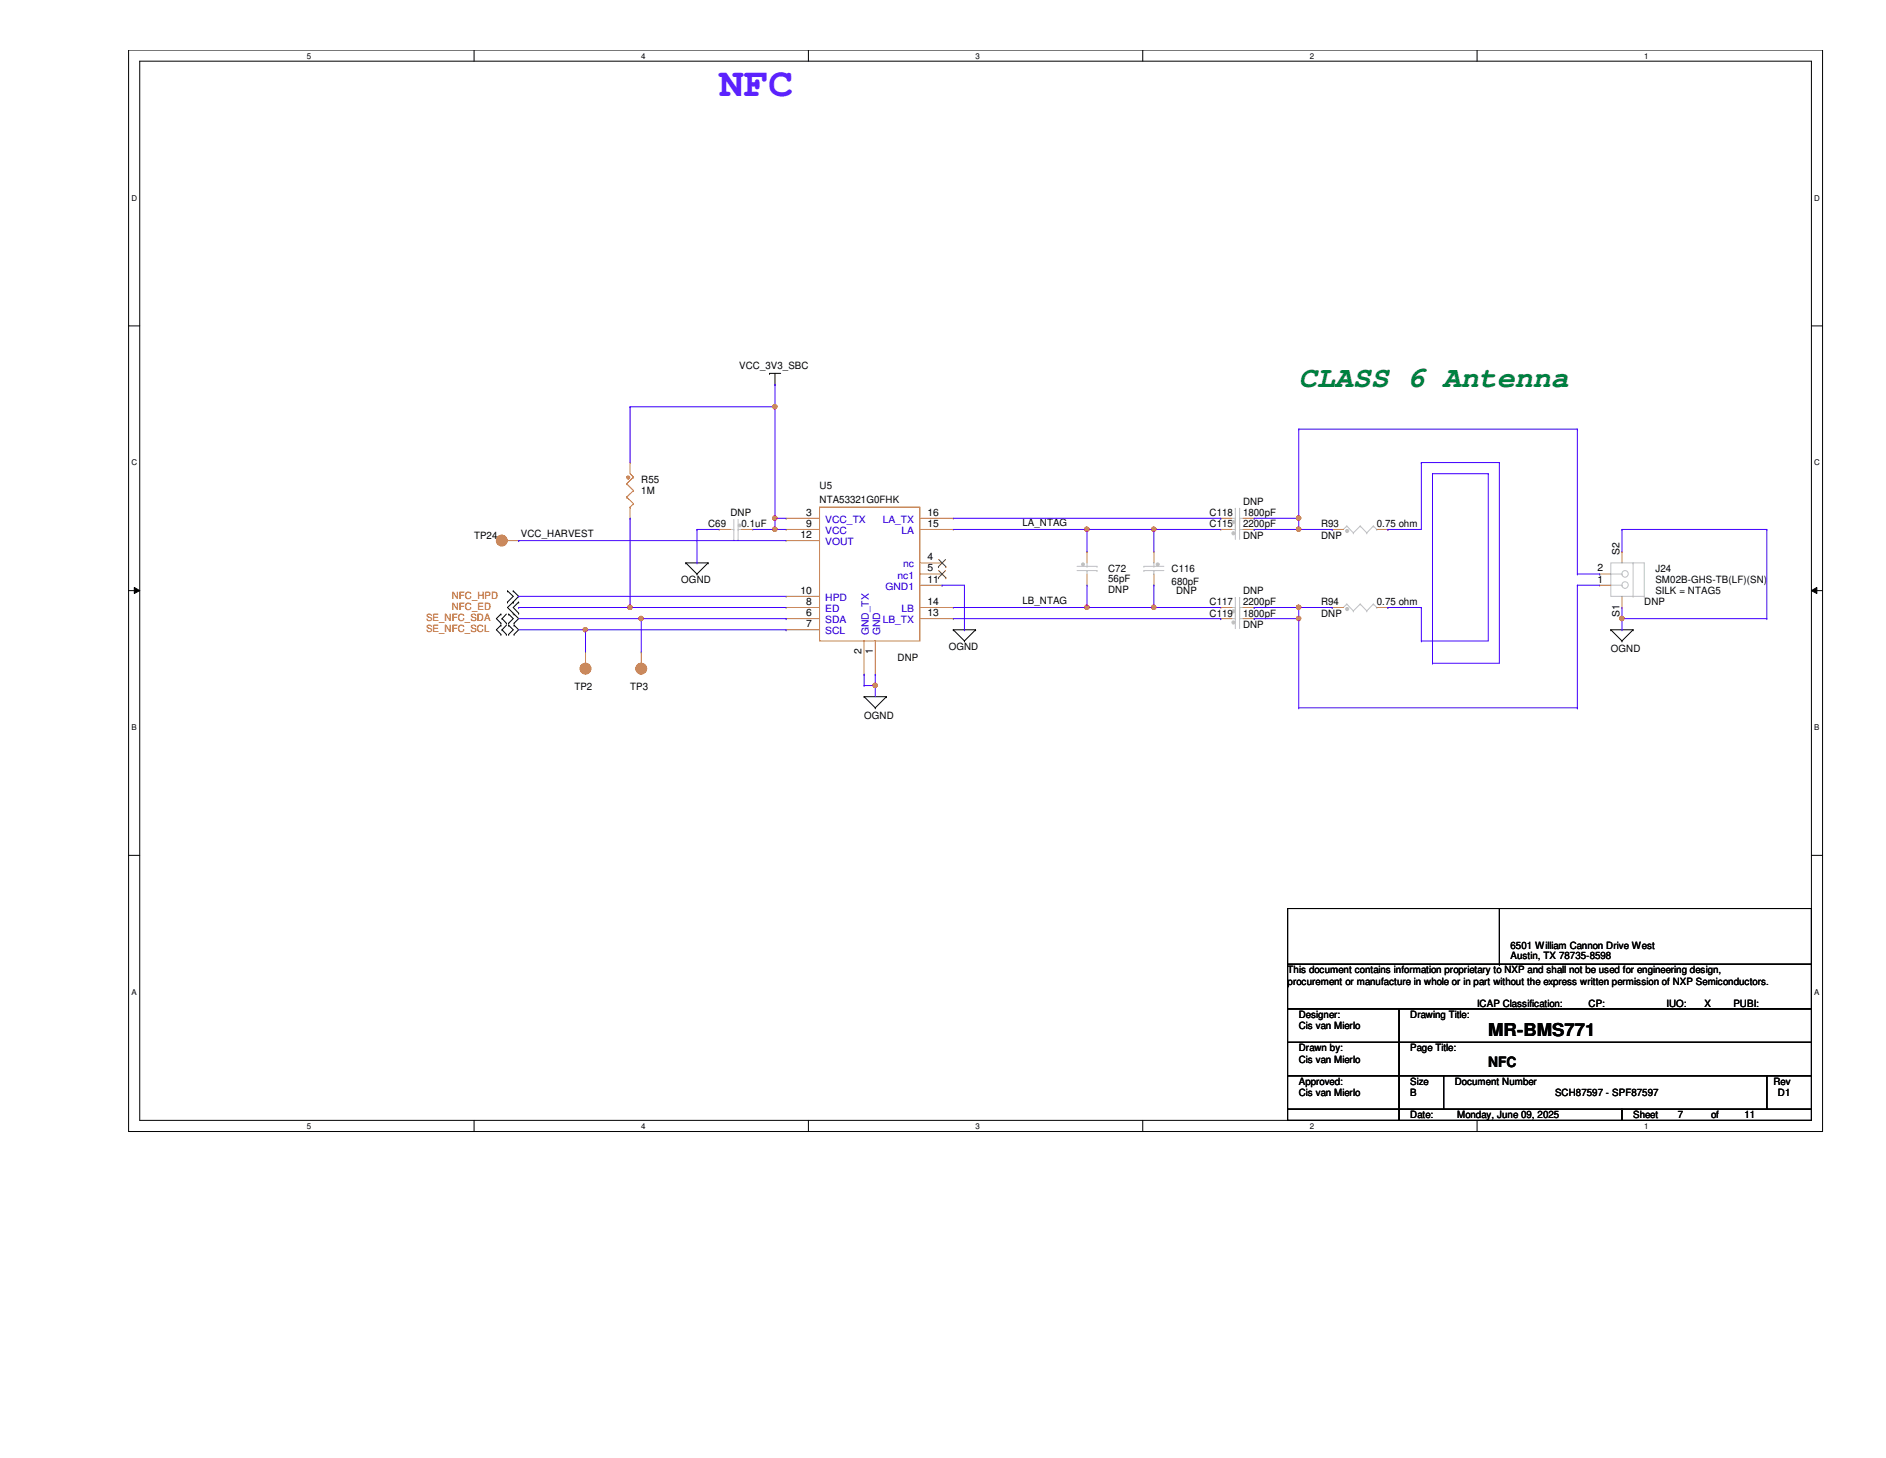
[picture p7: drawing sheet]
<svg xmlns="http://www.w3.org/2000/svg" width="279mm" height="216mm" viewBox="0 0 279 216" stroke-linecap="round" stroke-linejoin="round" font-family="sans-serif">
<path d="M19.1 7.4h250.9v160.2h-250.9zM20.7 9.1h247.7v156.8h-247.7z" fill="none" stroke="#000" stroke-width=".15"/>
<g fill="#fff">
<path d="M45.5 7.6h.6v1.3h-.6z"/>
<path d="M45.5 166.1h.6v1.3h-.6z"/>
</g>
<path d="M70.2 7.4v1.7M70.2 165.9v1.7" fill="none" stroke="#000" stroke-width=".15"/>
<g fill="#fff">
<path d="M95 7.6h.6v1.3h-.6z"/>
<path d="M95 166.1h.6v1.3h-.6z"/>
</g>
<path d="M119.8 7.4v1.7M119.8 165.9v1.7" fill="none" stroke="#000" stroke-width=".15"/>
<g fill="#fff">
<path d="M144.5 7.6h.6v1.3h-.6z"/>
<path d="M144.5 166.1h.6v1.3h-.6z"/>
</g>
<path d="M169.3 7.4v1.7M169.3 165.9v1.7" fill="none" stroke="#000" stroke-width=".15"/>
<g fill="#fff">
<path d="M194.1 7.6h.5v1.3h-.5z"/>
<path d="M194.1 166.1h.5v1.3h-.5z"/>
</g>
<path d="M218.8 7.4v1.7M218.8 165.9v1.7" fill="none" stroke="#000" stroke-width=".15"/>
<g fill="#fff">
<path d="M243.6 7.6h.6v1.3h-.6z"/>
<path d="M243.6 166.1h.6v1.3h-.6z"/>
<path d="M19.5 28.7h.8v1.3h-.8z"/>
<path d="M268.8 28.7h.8v1.3h-.8z"/>
<path d="M19.5 67.9h.8v1.3h-.8z"/>
<path d="M268.8 67.9h.8v1.3h-.8z"/>
</g>
<path d="M19.1 48.3h1.6M268.4 48.3h1.6" fill="none" stroke="#000" stroke-width=".15"/>
<g fill="#fff">
<path d="M19.5 107.1h.7v1.3h-.7z"/>
<path d="M268.8 107.1h.7v1.3h-.7z"/>
</g>
<path d="M19.1 87.5h1.6M19.9 87l.8 .5-.8 .4zM268.4 87.5l.8-.5v.9zM268.4 87.5h1.6" fill="none" stroke="#000" stroke-width=".15"/>
<path d="M19.9 87l.8 .5-.8 .4zM268.4 87.5l.8-.5v.9z" fill="#000"/>
<g fill="#fff">
<path d="M19.5 146.3h.7v1.3h-.7z"/>
<path d="M268.8 146.3h.7v1.3h-.7z"/>
</g>
<g fill="none" stroke="#000" stroke-width=".15">
<path d="M114 55.3h.1M114 55.3h1.7M114.8 56.9h.1M114.8 55.3v1.6M74.2 92.6h.1M74.2 93.9h.1M74.2 90.9h.1M74.2 92.3h.1M74.2 92.6l-.7 .7 .7 .6M74.2 90.9l-.7 .7 .7 .7M74.4 93.3h.1M74.4 91.6h.1"/>
<path d="M74.4 93.3l.6 .6M74.4 91.6l.6 .7M75 93.9h.1M75 92.3h.1M75 92.6l-.6 .7M75 90.9l-.6 .7M75.2 87.5h.1M75.2 89.2h.1M75.2 87.5l.8 .8-.8 .9M75.4 93.9h.1M75.4 92.6h.1M75.4 92.3h.1"/>
<path d="M75.4 90.9h.1M75.4 92.6l.6 .7-.6 .6M75.4 90.9l.6 .7-.6 .7M76 89.2h.1M76 90.8h.1M76 87.5h.1M76 89.2l-.8 .8 .8 .8M76 87.5l.8 .8-.8 .9M76.2 93.9h.1M76.2 92.6h.1M76.2 92.3h.1M76.2 90.9h.1"/>
<path d="M76.2 90.9l.6 .7-.6 .7M76.2 92.6l.6 .7-.6 .6M76.8 89.2h.1M76.8 90.8h.1M76.8 89.2l-.8 .8 .8 .8M101.6 83.4h.1M101.6 83.4h3.3M101.6 83.4l1.7 1.6M103.3 85h.1M104.9 83.4h.1M104.9 83.4l-1.6 1.6M141.2 93.3h.1"/>
<path d="M141.2 93.3h3.3M141.2 93.3l1.7 1.6M142.9 94.9h.1M144.5 93.3h.1M144.5 93.3l-1.6 1.6M238.6 93.3h.1M238.6 93.3h3.3M238.6 93.3l1.7 1.6M240.3 94.9h.1M241.9 93.3h.1M241.9 93.3l-1.6 1.6M128 103.2h.1"/>
<path d="M128 103.2h3.3M128 103.2l1.7 1.6M129.7 104.8h.1M131.3 103.2h.1M131.3 103.2l-1.6 1.6M19.1 126.7h1.6M190.8 134.5h77.6v8.3h-77.6zM222.1 134.5v8.3M268.4 126.7h1.6M190.8 149.4h16.5v4.9h-16.5zM190.8 154.3h16.5v5h-16.5zM190.8 159.3h16.5v5h-16.5z"/>
<path d="M190.8 142.8h77.6v6.6h-77.6zM207.3 149.4h61.1v4.9h-61.1zM207.3 154.3h61.1v5h-61.1zM207.3 159.3h6.6v5h-6.6zM213.9 159.3h47.8v5h-47.8zM222.1 142.8h.1M261.7 159.3h6.7v5h-6.7zM190.8 164.3h16.5v1.6h-16.5zM207.3 164.3h33v1.6h-33zM240.3 164.3h28.1v1.6h-28.1z"/>
</g>
<circle cx="74.3" cy="80" r=".81" fill="#cc8006"/>
<g fill="none" stroke="#cc8006" stroke-width=".15">
<path d="M92.8 71.6h.1M92.8 73.6h.1M92.8 71.6l1.1 1M92.8 73.6l1.1 1M93.3 75.1h.1M93.3 70.1l.6 .6M93.9 70.7h.1M93.9 72.6h.1M93.9 74.6h.1M93.9 70.7l-1.1 .9M93.9 72.6l-1.1 1M93.9 74.6l-.6 .5"/>
<circle cx="74.3" cy="80" r=".81"/>
</g>
<path d="M75.2 80.1h1.6M76.8 80.1h.1" fill="none" stroke="#a84" stroke-width=".15"/>
<path d="M92.9 70.5h.3l.1 .2-.1 .2-.2 .1-.1-.1z" fill-rule="evenodd" fill="#cc8006"/>
<path d="M92.9 70.5h.3l.1 .2-.1 .2-.2 .1-.1-.1z" fill="none" stroke="#cc8006" stroke-width=".15"/>
<path d="M93.3 68.5h.1M93.3 76.7h.1M93.3 68.5v1.6M93.3 75.1v1.6" fill="none" stroke="#a84" stroke-width=".15"/>
<circle cx="86.7" cy="99" r=".81" fill="#cc8006"/>
<circle cx="86.7" cy="99" r=".81" fill="none" stroke="#cc8006" stroke-width=".15"/>
<path d="M86.7 96.6h.1M86.7 96.6v1.6" fill="none" stroke="#a84" stroke-width=".15"/>
<path d="M183 88.5h.1M183 88.5v2.9M183.6 88.5h.1M183.6 90h.1M183.6 88.5v2.9M183.6 90h.6" fill="none" stroke="#c0c0c0" stroke-width=".15"/>
<path d="M182.6 90.4h.3l.1 .1-.1 .2-.2 .1-.1-.1z" fill-rule="evenodd" fill="#c0c0c0"/>
<g fill="none" stroke="#c0c0c0" stroke-width=".15">
<path d="M182.5 90h.5M182.6 90.4h.3l.1 .1-.1 .2-.2 .1-.1-.1zM183 90h.1M199.5 89.4h.1M199.5 89.4l-.5 .6M199.5 89.4l1 1.1M200.5 90.5h.1M201.5 89.4h.1M201.5 89.4l-1 1.1M201.5 89.4l1 1.1M202.5 90.5h.1M203.5 89.4h.1"/>
<path d="M203.5 89.4l-1 1.1M203.5 89.4l.5 .6M204 90h.1"/>
</g>
<path d="M180.8 90h.1M180.8 90h1.7M184.2 90h1.6M185.8 90h.1" fill="none" stroke="#a84" stroke-width=".15"/>
<path d="M199.4 90h.3l.1 .2-.1 .1-.1 .1-.2-.1z" fill-rule="evenodd" fill="#c0c0c0"/>
<path d="M159.6 84.5h2.9M159.6 83.9h2.9M161 84.5h.1M161 84.5v.5M162.5 84.5h.1M162.5 83.9h.1M199.4 90h.3l.1 .2-.1 .1-.1 .1-.2-.1z" fill="none" stroke="#c0c0c0" stroke-width=".15"/>
<path d="M197.4 90h.1M197.4 90h1.6M204 90h1.6M205.6 90h.1" fill="none" stroke="#a84" stroke-width=".15"/>
<path d="M160.3 83.4h.3l.1 .2-.1 .1-.2 .1-.1-.1z" fill-rule="evenodd" fill="#c0c0c0"/>
<g fill="none" stroke="#c0c0c0" stroke-width=".15">
<path d="M199.5 77.9h.1M199.5 77.9l-.5 .5M199.5 77.9l1 1M200.5 78.9h.1M201.5 77.9h.1M201.5 77.9l-1 1M201.5 77.9l1 1M202.5 78.9h.1M203.5 77.9h.1M203.5 77.9l-1 1M203.5 77.9l.5 .5M204 78.4h.1"/>
<path d="M160.3 83.4h.3l.1 .2-.1 .1-.2 .1-.1-.1zM161 83.9h.1M161 83.4v.5M238.6 83.4h3.3v4.9h-3.3zM238.6 85h1.7M238.6 86.7h1.7M240.3 85h.1M240.3 86.7h.1M241.9 83.4h.1M241.9 88.3h.1M241.9 83.4h1.7v4.9M241.9 88.3h1.7"/>
<path d="M243.6 88.3h.1"/>
<circle cx="240.7" cy="85" r=".48"/>
<circle cx="240.7" cy="86.6" r=".48"/>
</g>
<g fill="none" stroke="#a84" stroke-width=".15">
<path d="M116.5 78.4h.1M116.5 76.7h.1M116.5 78.4h4.9M116.5 76.7h4.9M136.3 78.4h4.9M136.3 76.7h4.9M141.2 78.4h.1M141.2 76.7h.1M116.5 80.1h.1M116.5 93.3h.1M116.5 91.6h.1M116.5 90h.1"/>
<path d="M116.5 88.3h.1M116.5 80.1h4.9M116.5 90h4.9M116.5 93.3h4.9M116.5 91.6h4.9M116.5 88.3h4.9M128 99.9h.1M128 94.9v5M129.7 99.9h.1M129.7 94.9v5M136.3 85h3.3M136.3 86.7h3.3"/>
<path d="M136.3 90h4.9M136.3 91.6h4.9M136.3 83.4h3.3M139.6 83.4h.1M139.6 85h.1M139.6 86.7h.1M141.2 90h.1M141.2 91.6h.1M161 81.7h.1M161 86.7h.1M161 81.7v1.7M161 85v1.7"/>
<path d="M237 85h.1M237 86.7h.1M237 85h1.6M237 86.7h1.6M240.3 90h.1M240.3 81.7h.1M240.3 81.7v1.7M240.3 88.3v1.7"/>
</g>
<path d="M121.4 75.1h14.9v19.8h-14.9z" fill="none" stroke="#cc8006" stroke-width=".15"/>
<path d="M139 83.9h.1M139 85.6h.1M139.1 82.8l1 1.1M139.1 84.5l1 1.1M140.1 82.8l-1.1 1.1M140.1 84.5l-1.1 1.1M140.1 83.9h.1M140.1 85.6h.1" fill="none" stroke="#804000" stroke-width=".15"/>
<path d="M199.4 78.5h.3l.1 .1-.1 .2-.1 .1-.2-.1z" fill-rule="evenodd" fill="#c0c0c0"/>
<path d="M199.4 78.5h.3l.1 .1-.1 .2-.1 .1-.2-.1zM183 90.1h.1M183 90.1v3M183.6 90.1h.1M183.6 91.6h.1M183.6 90.1v3M183.6 91.6h.6" fill="none" stroke="#c0c0c0" stroke-width=".15"/>
<path d="M197.4 78.4h.1M197.4 78.4h1.6M204 78.4h1.6M205.6 78.4h.1" fill="none" stroke="#a84" stroke-width=".15"/>
<path d="M182.6 92h.3l.1 .2-.1 .1-.2 .1-.1-.1z" fill-rule="evenodd" fill="#c0c0c0"/>
<path d="M108.2 78.4h.5M108.7 79.9h.1M108.7 78.4h.1M108.7 76.9v3M109.3 79.9h.1M109.3 76.9v3M182.5 91.6h.5M182.6 92h.3l.1 .2-.1 .1-.2 .1-.1-.1zM183 91.6h.1" fill="none" stroke="#c0c0c0" stroke-width=".15"/>
<path d="M180.8 91.6h.1M180.8 91.6h1.7M184.2 91.6h1.6M185.8 91.6h.1" fill="none" stroke="#a84" stroke-width=".15"/>
<path d="M109.4 77.7h.3l.1 .1-.1 .1-.1 .1-.2-.1z" fill-rule="evenodd" fill="#c0c0c0"/>
<path d="M109.3 78.4h.1M109.3 78.4h.6M109.4 77.7h.3l.1 .1-.1 .1-.1 .1-.2-.1zM183 76.9h.1M183 76.9v3M183.6 76.9h.1M183.6 78.4h.1M183.6 78.4h.6M183.6 76.9v3" fill="none" stroke="#c0c0c0" stroke-width=".15"/>
<path d="M106.6 78.4h.1M106.6 78.4h1.6M109.9 78.4h1.6M111.5 78.4h.1" fill="none" stroke="#a84" stroke-width=".15"/>
<path d="M182.6 78.8h.3l.1 .2-.1 .1-.2 .1-.1-.1z" fill-rule="evenodd" fill="#c0c0c0"/>
<path d="M182.5 78.4h.5M182.6 78.8h.3l.1 .2-.1 .1-.2 .1-.1-.1zM183 78.4h.1" fill="none" stroke="#c0c0c0" stroke-width=".15"/>
<path d="M180.8 78.4h.1M180.8 78.4h1.7M184.2 78.4h1.6M185.8 78.4h.1" fill="none" stroke="#a84" stroke-width=".15"/>
<circle cx="95" cy="99" r=".81" fill="#cc8006"/>
<circle cx="95" cy="99" r=".81" fill="none" stroke="#cc8006" stroke-width=".15"/>
<path d="M95 96.6h.1M95 96.6v1.6" fill="none" stroke="#a84" stroke-width=".15"/>
<path d="M169.5 84.5h.1M169.5 83.9h.1M169.5 84.5h2.9M169.5 83.9h2.9M170.9 84.5h.1M170.9 84.5v.5" fill="none" stroke="#c0c0c0" stroke-width=".15"/>
<path d="M171.3 83.4h.4v.2v.1l-.2 .1-.2-.1z" fill-rule="evenodd" fill="#c0c0c0"/>
<path d="M183 75.3h.1M183 75.3v2.9M183.6 75.3h.1M183.6 76.7h.1M183.6 75.3v2.9M183.6 76.7h.6M170.9 83.9h.1M170.9 83.4v.5M171.3 83.4h.4v.2v.1l-.2 .1-.2-.1z" fill="none" stroke="#c0c0c0" stroke-width=".15"/>
<path d="M170.9 81.7h.1M170.9 86.7h.1M170.9 81.7v1.7M170.9 85v1.7" fill="none" stroke="#a84" stroke-width=".15"/>
<path d="M182.6 77.1h.3l.1 .2-.1 .2-.2 .1-.1-.1z" fill-rule="evenodd" fill="#c0c0c0"/>
<path d="M182.5 76.7h.5M182.6 77.1h.3l.1 .2-.1 .2-.2 .1-.1-.1zM183 76.7h.1" fill="none" stroke="#c0c0c0" stroke-width=".15"/>
<path d="M180.8 76.7h.1M180.8 76.7h1.7M184.2 76.7h1.6M185.8 76.7h.1" fill="none" stroke="#a84" stroke-width=".15"/>
<path d="M141.2 78.4h19.8M161 78.4h.1" fill="none" stroke="#4200ff" stroke-width=".15"/>
<circle cx="161" cy="78.4" r=".32" fill="#f00"/>
<circle cx="161" cy="78.4" r=".32" fill="none" stroke="#f00" stroke-width=".15"/>
<path d="M170.9 78.4h.1M170.9 78.4h9.9" fill="none" stroke="#4200ff" stroke-width=".15"/>
<circle cx="170.9" cy="78.4" r=".32" fill="#f00"/>
<circle cx="170.9" cy="78.4" r=".32" fill="none" stroke="#f00" stroke-width=".15"/>
<path d="M161 78.4h.1M161 78.4v3.3M161 78.4h9.9M170.9 78.4h.1M170.9 78.4v3.3M141.2 90h19.8M161 90h.1" fill="none" stroke="#4200ff" stroke-width=".15"/>
<circle cx="161" cy="89.9" r=".32" fill="#f00"/>
<circle cx="161" cy="89.9" r=".32" fill="none" stroke="#f00" stroke-width=".15"/>
<path d="M170.9 90h.1M170.9 86.7h.1M170.9 90h9.9M170.9 86.7v3.3" fill="none" stroke="#4200ff" stroke-width=".15"/>
<circle cx="170.9" cy="89.9" r=".32" fill="#f00"/>
<circle cx="170.9" cy="89.9" r=".32" fill="none" stroke="#f00" stroke-width=".15"/>
<path d="M185.8 78.4h.1M185.8 76.7h.1M185.8 78.4h11.6M185.8 76.7h6.6v1.7M192.4 78.4h.1M197.4 78.4h.1M233.7 63.5v21.5M161 90h.1M161 86.7v3.3M161 90h9.9M170.9 90h.1M233.7 85h.1" fill="none" stroke="#4200ff" stroke-width=".15"/>
<circle cx="192.4" cy="78.4" r=".32" fill="#f00"/>
<circle cx="192.4" cy="78.4" r=".32" fill="none" stroke="#f00" stroke-width=".15"/>
<path d="M192.4 63.5h.1M192.4 63.5v13.2" fill="none" stroke="#4200ff" stroke-width=".15"/>
<circle cx="192.4" cy="76.7" r=".32" fill="#f00"/>
<circle cx="192.4" cy="76.7" r=".32" fill="none" stroke="#f00" stroke-width=".15"/>
<path d="M192.4 63.5h41.3M233.7 63.5h.1M185.8 90h.1M185.8 91.6h.1M185.8 90h6.6M185.8 91.6h6.6M233.7 85h3.3M237 85h.1" fill="none" stroke="#4200ff" stroke-width=".15"/>
<circle cx="192.4" cy="91.6" r=".32" fill="#f00"/>
<circle cx="192.4" cy="91.6" r=".32" fill="none" stroke="#f00" stroke-width=".15"/>
<path d="M192.4 90h.1M192.4 90v1.6M192.4 90h5M197.4 90h.1" fill="none" stroke="#4200ff" stroke-width=".15"/>
<circle cx="192.4" cy="89.9" r=".32" fill="#f00"/>
<circle cx="192.4" cy="89.9" r=".32" fill="none" stroke="#f00" stroke-width=".15"/>
<g fill="none" stroke="#4200ff" stroke-width=".15">
<path d="M93.3 76.7h.1M93.3 76.7v13.3M141.2 76.7h39.6M180.8 76.7h.1M205.6 78.4h.1M210.6 68.5h.1M210.6 68.5v9.9h-5M210.6 68.5h11.5M212.2 70.1h.1M212.2 70.1h8.3M212.2 70.1v28.1M220.5 70.1h.1"/>
<path d="M220.5 70.1v24.8h-9.9M222.1 68.5h.1M222.1 68.5v29.7h-9.9M141.2 91.6h39.6M180.8 91.6h.1M192.4 91.6v13.2M205.6 90h.1M205.6 90h5M210.6 90h.1M210.6 94.9h.1M210.6 90v4.9M212.2 98.2h.1"/>
<path d="M233.7 86.7h.1M233.7 86.7v18.1M233.7 86.7h3.3M192.4 104.8h.1M192.4 104.8h41.3M233.7 104.8h.1"/>
</g>
<circle cx="93.3" cy="89.9" r=".32" fill="#f00"/>
<circle cx="93.3" cy="89.9" r=".32" fill="none" stroke="#f00" stroke-width=".15"/>
<path d="M103.3 78.4h.1M103.3 78.4h3.3M76.8 90h.1M76.8 88.3h.1M76.8 90h39.7M76.8 88.3h39.7M93.3 90h.1M128 99.9h.1M128 99.9v1.6M129.7 99.9h.1M129.7 99.9v1.6h-1.7M128 101.5h.1" fill="none" stroke="#4200ff" stroke-width=".15"/>
<circle cx="129.6" cy="101.5" r=".32" fill="#f00"/>
<circle cx="129.6" cy="101.5" r=".32" fill="none" stroke="#f00" stroke-width=".15"/>
<g fill="none" stroke="#4200ff" stroke-width=".15">
<path d="M240.3 78.4h.1M240.3 78.4v3.3M240.3 78.4h21.4M261.7 78.4h.1M261.7 78.4v13.2M139.6 86.7h.1M139.6 86.7h3.3M240.3 91.6h.1M240.3 90v1.6M240.3 91.6h21.4M261.7 91.6h.1M129.7 101.5h.1"/>
<path d="M129.7 101.5v1.7"/>
</g>
<circle cx="240.3" cy="91.6" r=".32" fill="#f00"/>
<circle cx="240.3" cy="91.6" r=".32" fill="none" stroke="#f00" stroke-width=".15"/>
<path d="M103.3 78.4v5M76.8 93.3h9.9M86.7 93.3h.1M103.3 83.4h.1M142.9 93.3h.1M142.9 86.7v6.6M240.3 93.3h.1M240.3 91.6v1.7" fill="none" stroke="#4200ff" stroke-width=".15"/>
<circle cx="86.7" cy="93.2" r=".32" fill="#f00"/>
<circle cx="86.7" cy="93.2" r=".32" fill="none" stroke="#f00" stroke-width=".15"/>
<path d="M76.8 91.6h18.2M86.7 93.3h.1M86.7 93.3v3.3M86.7 93.3h29.8M95 91.6h.1M116.5 93.3h.1" fill="none" stroke="#4200ff" stroke-width=".15"/>
<circle cx="95" cy="91.6" r=".32" fill="#f00"/>
<circle cx="95" cy="91.6" r=".32" fill="none" stroke="#f00" stroke-width=".15"/>
<path d="M114.8 56.9h.1M114.8 56.9v19.8M114.8 60.2h.1M95 91.6h.1M95 91.6v5M95 91.6h21.5M116.5 91.6h.1" fill="none" stroke="#4200ff" stroke-width=".15"/>
<circle cx="114.8" cy="76.7" r=".32" fill="#f00"/>
<circle cx="114.8" cy="76.7" r=".32" fill="none" stroke="#f00" stroke-width=".15"/>
<path d="M93.3 60.2h.1M93.3 60.2v8.3M93.3 60.2h21.5" fill="none" stroke="#4200ff" stroke-width=".15"/>
<circle cx="114.8" cy="60.2" r=".32" fill="#f00"/>
<circle cx="114.8" cy="60.2" r=".32" fill="none" stroke="#f00" stroke-width=".15"/>
<path d="M111.5 78.4h5M114.8 76.7h.1M114.8 78.4h.1M114.8 76.7h1.7M114.8 76.7v1.7" fill="none" stroke="#4200ff" stroke-width=".15"/>
<circle cx="114.8" cy="78.4" r=".32" fill="#f00"/>
<circle cx="114.8" cy="78.4" r=".32" fill="none" stroke="#f00" stroke-width=".15"/>
<path d="M76.8 80.1h.1M76.8 80.1h39.7" fill="none" stroke="#4200ff" stroke-width=".15"/>
<circle cx="161" cy="78.4" r=".32" fill="#f00"/>
<circle cx="161" cy="78.4" r=".32" fill="none" stroke="#f00" stroke-width=".15"/>
<circle cx="170.9" cy="78.4" r=".32" fill="#f00"/>
<circle cx="170.9" cy="78.4" r=".32" fill="none" stroke="#f00" stroke-width=".15"/>
<circle cx="161" cy="89.9" r=".32" fill="#f00"/>
<circle cx="161" cy="89.9" r=".32" fill="none" stroke="#f00" stroke-width=".15"/>
<circle cx="170.9" cy="89.9" r=".32" fill="#f00"/>
<circle cx="170.9" cy="89.9" r=".32" fill="none" stroke="#f00" stroke-width=".15"/>
<circle cx="192.4" cy="78.4" r=".32" fill="#f00"/>
<circle cx="192.4" cy="78.4" r=".32" fill="none" stroke="#f00" stroke-width=".15"/>
<circle cx="192.4" cy="76.7" r=".32" fill="#f00"/>
<circle cx="192.4" cy="76.7" r=".32" fill="none" stroke="#f00" stroke-width=".15"/>
<circle cx="192.4" cy="91.6" r=".32" fill="#f00"/>
<circle cx="192.4" cy="91.6" r=".32" fill="none" stroke="#f00" stroke-width=".15"/>
<circle cx="192.4" cy="89.9" r=".32" fill="#f00"/>
<circle cx="192.4" cy="89.9" r=".32" fill="none" stroke="#f00" stroke-width=".15"/>
<circle cx="93.3" cy="89.9" r=".32" fill="#f00"/>
<circle cx="93.3" cy="89.9" r=".32" fill="none" stroke="#f00" stroke-width=".15"/>
<circle cx="129.6" cy="101.5" r=".32" fill="#f00"/>
<circle cx="129.6" cy="101.5" r=".32" fill="none" stroke="#f00" stroke-width=".15"/>
<circle cx="240.3" cy="91.6" r=".32" fill="#f00"/>
<circle cx="240.3" cy="91.6" r=".32" fill="none" stroke="#f00" stroke-width=".15"/>
<circle cx="86.7" cy="93.2" r=".32" fill="#f00"/>
<circle cx="86.7" cy="93.2" r=".32" fill="none" stroke="#f00" stroke-width=".15"/>
<circle cx="95" cy="91.6" r=".32" fill="#f00"/>
<circle cx="95" cy="91.6" r=".32" fill="none" stroke="#f00" stroke-width=".15"/>
<circle cx="114.8" cy="76.7" r=".32" fill="#f00"/>
<circle cx="114.8" cy="76.7" r=".32" fill="none" stroke="#f00" stroke-width=".15"/>
<circle cx="114.8" cy="60.2" r=".32" fill="#f00"/>
<circle cx="114.8" cy="60.2" r=".32" fill="none" stroke="#f00" stroke-width=".15"/>
<circle cx="114.8" cy="78.4" r=".32" fill="#f00"/>
<circle cx="114.8" cy="78.4" r=".32" fill="none" stroke="#f00" stroke-width=".15"/>
<text font-size="6.1" fill="#8000ff" x="106.6" y="14.2">NFC</text>
<text font-size="4.4" fill="#008040" x="192.4" y="57.4">CLASS 6 Antenna</text>
<text font-size="2.6" x="220.5" y="153.5">MR-BMS771</text>
<text font-size="2.1" x="220.5" y="158">NFC</text>
<g font-size="1.5">
<text x="109.5" y="54.7">VCC_3V3_SBC</text>
<text x="95" y="71.5">R55</text>
<text x="95" y="73.2">1M</text>
<text x="108.2" y="76.5">DNP</text>
<text x="119.4" y="76.4">3</text>
<text x="121.4" y="72.5">U5</text>
<text x="121.4" y="74.5">NTA53321G0FHK</text>
<text x="137.4" y="76.4">16</text>
<text x="151.5" y="77.9">LA_NTAG</text>
<text x="179.2" y="76.5">C118</text>
<text x="184.1" y="76.5">1800pF</text>
<text x="184.1" y="74.8">DNP</text>
<text x="70.2" y="79.8">TP24</text>
<text x="77.2" y="79.5">VCC_HARVEST</text>
<text x="104.9" y="78.1">C69</text>
<text x="109.9" y="78.1">0.1uF</text>
<text x="118.6" y="79.7">12</text>
<text x="119.4" y="78">9</text>
<text x="137.4" y="78">15</text>
<text x="137.4" y="83">4</text>
<text x="179.2" y="78.1">C115</text>
<text x="184.1" y="78.1">2200pF</text>
<text x="184.1" y="79.8">DNP</text>
<text x="195.7" y="78.1">R93</text>
<text x="195.7" y="79.8">DNP</text>
<text x="204" y="78.1">0.75 ohm</text>
<text x="239.9" y="82.2" transform="rotate(-90 239.9 82.2)">S2</text>
<text x="100.9" y="86.4">OGND</text>
<text x="118.6" y="87.9">10</text>
<text x="119.4" y="89.6">8</text>
<text x="137.4" y="89.6">14</text>
<text x="137.4" y="84.6">5</text>
<text x="137.4" y="86.3">11</text>
<text x="151.5" y="89.4">LB_NTAG</text>
<text x="164.2" y="84.7">C72</text>
<text x="164.2" y="86.2">56pF</text>
<text x="164.2" y="87.8">DNP</text>
<text x="173.6" y="84.7">C116</text>
<text x="173.6" y="86.7">680pF</text>
<text x="174.2" y="88">DNP</text>
<text x="179.2" y="89.7">C117</text>
<text x="184.1" y="89.7">2200pF</text>
<text x="184.1" y="88">DNP</text>
<text x="195.7" y="89.7">R94</text>
<text x="204" y="89.7">0.75 ohm</text>
<text x="236.6" y="84.6">2</text>
<text x="236.6" y="86.3">1</text>
<text x="243.6" y="89.7">DNP</text>
<text x="245.2" y="84.7">J24</text>
<text x="245.2" y="86.4">SM02B-GHS-TB(LF)(SN)</text>
<text x="245.2" y="88">SILK = NTAG5</text>
<text x="119.4" y="92.9">7</text>
<text x="119.4" y="91.2">6</text>
<text x="137.4" y="91.2">13</text>
<text x="179.2" y="91.3">C119</text>
<text x="184.1" y="91.3">1800pF</text>
<text x="184.1" y="93">DNP</text>
<text x="195.7" y="91.3">DNP</text>
<text x="239.9" y="91.3" transform="rotate(-90 239.9 91.3)">S1</text>
<text x="127.6" y="96.9" transform="rotate(-90 127.6 96.9)">2</text>
<text x="129.3" y="96.9" transform="rotate(-90 129.3 96.9)">1</text>
<text x="133" y="97.9">DNP</text>
<text x="140.5" y="96.3">OGND</text>
<text x="238.6" y="96.6">OGND</text>
<text x="85.1" y="102.2">TP2</text>
<text x="93.3" y="102.2">TP3</text>
<text x="128" y="106.5">OGND</text>
<text x="223.8" y="140.5">6501 William Cannon Drive West</text>
<text x="223.8" y="142">Austin, TX 78735-8598</text>
<text x="190.8" y="144.1">This document contains information proprietary to NXP and shall not be used for engineering design,</text>
<text x="190.8" y="145.8">procurement or manufacture in whole or in part without the express written permission of NXP Semiconductors.</text>
<text x="218.8" y="149.1">ICAP Classification:</text>
<text x="235.3" y="149.1">CP:</text>
<text x="239.5" y="149.1">____</text>
<text x="246.9" y="149.1">IUO:</text>
<text x="252.5" y="149.1">X</text>
<text x="256.8" y="149.1">PUBI:</text>
<text x="261.7" y="149.1">____</text>
<text x="192.4" y="150.7">Designer:</text>
<text x="192.4" y="155.7">Drawn by:</text>
<text x="192.4" y="152.4">Cis van Mierlo</text>
<text x="208.9" y="150.7">Drawing Title:</text>
<text x="208.9" y="155.7">Page Title:</text>
<text x="192.4" y="160.7">Approved:</text>
<text x="192.4" y="157.4">Cis van Mierlo</text>
<text x="208.9" y="160.7">Size</text>
<text x="215.5" y="160.7">Document Number</text>
<text x="262.7" y="160.7">Rev</text>
<text x="192.4" y="162.3">Cis van Mierlo</text>
<text x="208.9" y="165.6">Date:</text>
<text x="208.9" y="162.3">B</text>
<text x="215.9" y="165.6">Monday, June 09, 2025</text>
<text x="230.4" y="162.3">SCH87597 - SPF87597</text>
<text x="241.9" y="165.6">Sheet</text>
<text x="248.5" y="165.6">7</text>
<text x="253.5" y="165.6">of</text>
<text x="258.4" y="165.6">11</text>
<text x="263.4" y="162.3">D1</text>
</g>
<g font-size="1.5" fill="#00c">
<text x="122.3" y="77.4">VCC_TX</text>
<text x="130.8" y="77.4">LA_TX</text>
<text x="122.3" y="80.7">VOUT</text>
<text x="122.3" y="79.1">VCC</text>
<text x="133.6" y="79.1">LA</text>
<text x="122.3" y="89">HPD</text>
<text x="131.2" y="87.3">GND1</text>
<text x="133" y="85.7">nc1</text>
<text x="133.8" y="84">nc</text>
<text x="122.3" y="93.9">SCL</text>
<text x="122.3" y="92.3">SDA</text>
<text x="122.3" y="90.6">ED</text>
<text x="128.7" y="94.1" transform="rotate(-90 128.7 94.1)">GND_TX</text>
<text x="130.4" y="94.1" transform="rotate(-90 130.4 94.1)">GND</text>
<text x="130.8" y="92.3">LB_TX</text>
<text x="133.6" y="90.6">LB</text>
</g>
<g font-size="1.5" fill="#f00">
<text x="66.9" y="88.7">NFC_HPD</text>
<text x="63.1" y="93.6">SE_NFC_SCL</text>
<text x="63.1" y="92">SE_NFC_SDA</text>
<text x="66.9" y="90.3">NFC_ED</text>
</g>
<g font-size="1.2">
<text x="45.5" y="8.7">5</text>
<text x="95" y="8.7">4</text>
<text x="144.5" y="8.7">3</text>
<text x="194.1" y="8.7">2</text>
<text x="243.6" y="8.7">1</text>
<text x="19.5" y="29.7">D</text>
<text x="268.8" y="29.7">D</text>
<text x="19.5" y="68.9">C</text>
<text x="268.8" y="68.9">C</text>
<text x="19.5" y="108.1">B</text>
<text x="268.8" y="108.1">B</text>
<text x="19.5" y="147.3">A</text>
<text x="268.8" y="147.3">A</text>
<text x="45.5" y="167.2">5</text>
<text x="95" y="167.2">4</text>
<text x="144.5" y="167.2">3</text>
<text x="194.1" y="167.2">2</text>
<text x="243.6" y="167.2">1</text>
</g>
</svg>
